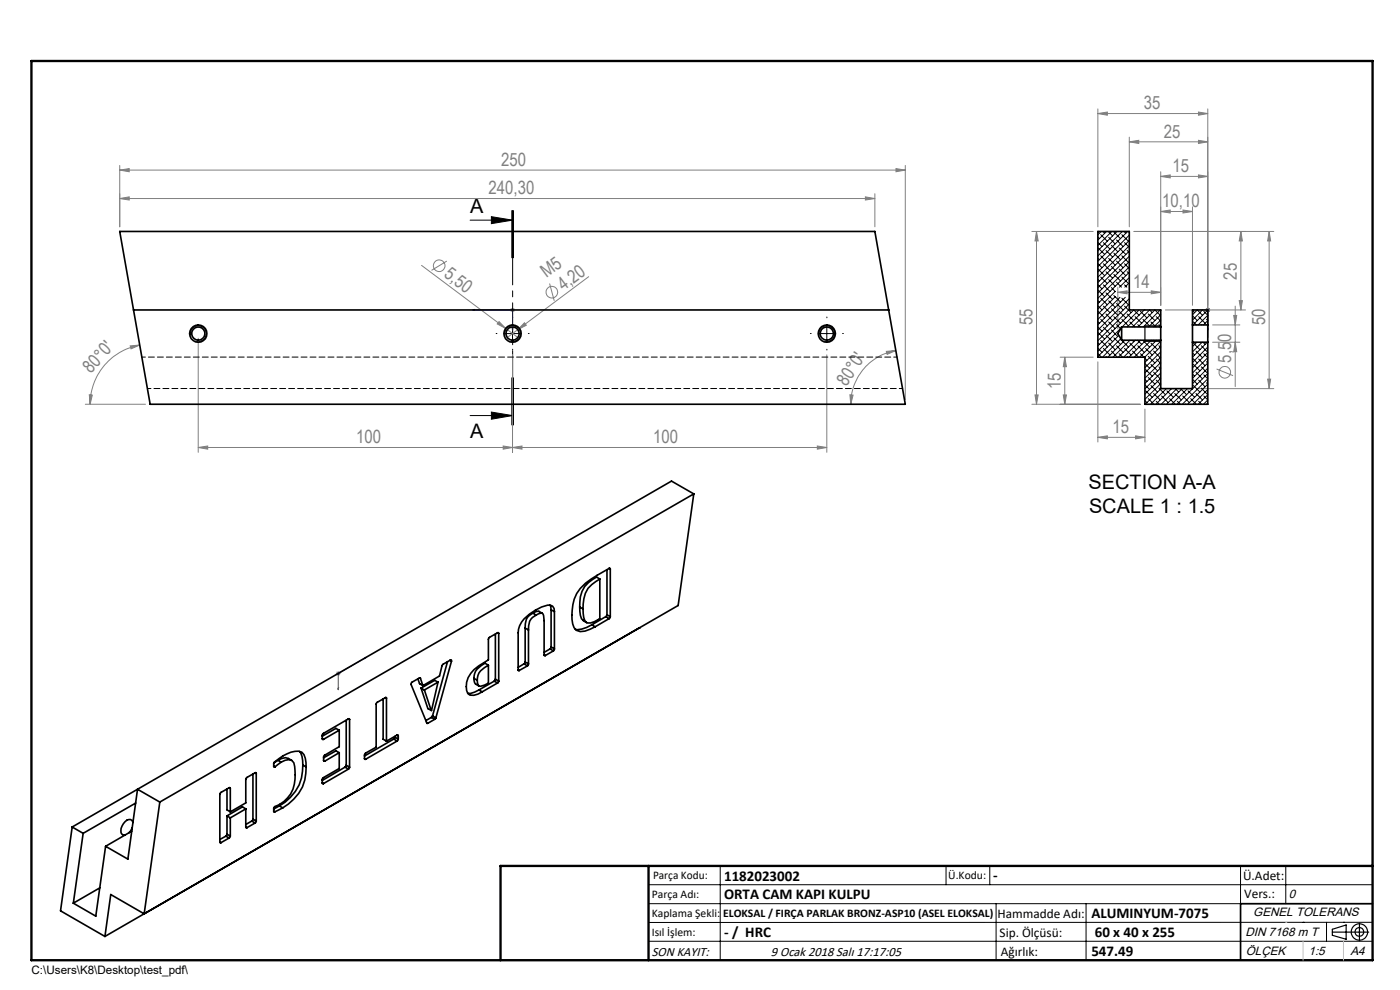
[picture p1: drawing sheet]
<svg xmlns="http://www.w3.org/2000/svg" width="297mm" height="210mm" viewBox="0 0 297 210" stroke-linecap="round" stroke-linejoin="round" font-family="sans-serif">
<g fill="none" stroke="#808080" stroke-width=".21">
<path d="M25.4 36.1l2-.3v.6zM25.4 35.1v13M25.4 36.1h166.7M190.1 35.8l2 .3-2 .3zM192.1 35.1v49.7M232.9 24.1l2-.3v.6zM232.9 23.1v25M232.9 24.1h23.3M239.6 30.1l2-.3v.6zM239.6 29.1v19M239.6 30.1h16.6M246.2 37.4l2-.3v.6z"/>
<path d="M246.2 36.4v28.4M246.2 37.4h10M254.2 29.8l2 .3-2 .3zM254.2 37.1l2 .3-2 .3zM254.2 23.8l2 .3-2 .3zM256.2 23.1v48.5M25.4 42.1l2-.3v.6zM25.4 42.1h160.2M89.4 56.3l17.9 13.4M94.8 55.4l-3.3 2M124.9 58.7l-17.3 12.9M183.6 41.8l2 .3-2 .3z"/>
<path d="M185.6 41.1v7M218.9 49.1h13M219.9 49.1l.3 2h-.6zM219.9 49.1v36.7M240.6 49.1h29.6M246.2 44.9l2-.4v.7zM246.2 44.9h6.8M251 44.5l2 .4-2 .3zM253 43.9v20.9M263.2 49.1l.4 2h-.7zM263.2 49.1v16.6M269.2 49.1l.4 2h-.7z"/>
<path d="M269.2 49.1v33.3M27.6 73.4l2-.2-1.8 .8zM29.6 73.2a12.7 12.7 0 0 0-10.5 12.6M42.1 71.7v24.2M105.9 68.2l1.4 1.5-1.8-1zM107.3 69.7l2.9 2.2M108.2 65.7h1M108.4 65.4l.7 .7M108.7 75.3v20.6M108.7 65.3v1M109.1 65.4l-.7 .7M111.3 68.5l.4 .5-1.8 .9z"/>
<path d="M116.6 60.1l1 3.7M175.4 75.3v20.6M188 74.5l2-.1-1.8 .8zM190 74.4a11.6 11.6 0 0 0-9.5 11.4M224.9 75.8h7M225.9 75.8l.3 2h-.6zM225.9 75.8v10M232.9 76.8v17M237.1 62l2-.3v.6zM237.1 61v8.8M237.1 62h9.1M244.2 61.7l2 .3-2 .3z"/>
<path d="M247.2 65.7h17M255.9 65.4l.7 .7M256.6 65.4l-.7 .7M257.2 68.9h5.8M257.2 72.6h5.8M258.1 78.3l3.5 1.4M261.7 66.9h.7l-.4 2zM262 72.6l.4 2h-.7zM262 64.9v17.1M262.9 63.8h.7l-.4 1.9zM18.1 85.8h12.8M18.9 83.7l.7 .1-.5 2z"/>
<path d="M42.1 94.9l2-.3v.7zM42.1 94.9h133.3M106.8 94.6l1.9 .3-1.9 .4zM108.7 94.9l2-.3v.7zM173.4 94.6l2 .3-2 .4zM180.3 83.7l.7 .1-.5 2zM218.9 85.8h23M219.6 83.8h.6l-.3 2zM225.6 83.8h.6l-.3 2zM232.9 92.8l2-.3v.6zM232.9 92.8h10M240.9 92.5l2 .3-2 .3z"/>
<path d="M242.9 86.8v7M254 82.4h16.2M268.9 80.4h.7l-.4 2zM71.3 142.9h.9M71.4 142.5l.7 .7M71.8 142.4v1M72.1 142.5l-.7 .7"/>
<circle cx="93.2" cy="56.4" r="1.23"/>
<circle cx="117.1" cy="62" r="1.24"/>
<circle cx="259.8" cy="79" r="1.24"/>
</g>
<g fill="none" stroke="#000" stroke-width=".21">
<path d="M99.7 46.7h9M104.2 46l4.5 .7-4.5 .7zM108.6 44.7v10M108.8 44.7v10M108.9 44.7v10M40.5 71.2a1.67 1.67 0 0 1 1.5-2.1 1.67 1.67 0 0 1 1.7 1.8 1.67 1.67 0 0 1-2.1 1.5M107.1 70.8h3.3M107.1 71.2a1.67 1.67 0 0 1 1.5-2.1 1.67 1.67 0 0 1 1.8 1.8 1.67 1.67 0 0 1-2.1 1.5M108.7 69.1v3.3M173.7 70.8h3.4M173.8 71.2a1.66 1.66 0 0 1 1.5-2.1 1.66 1.66 0 0 1 1.7 1.8 1.66 1.66 0 0 1-2 1.5M175.4 69.1v3.3"/>
<path d="M242.9 69.1h3.3M242.9 72.4h3.3M99.7 88.2h9M104.2 87.4l4.5 .8-4.5 .7zM108.6 80.1v10M108.8 80.1v10M108.9 80.1v10zM137.6 187.7h153.6M137.6 191.7h153.6M137.6 199.7h153.6M152.8 183.7v20M200.7 183.7v4"/>
<path d="M210 183.7v4M211.3 191.7v12M230.4 191.7v12M263.2 183.7v20M272.8 183.7v8M276.4 195.6h.1M281.4 195.6v4.1M285 195.6h.1M291.2 195.6l-153.6 .1"/>
</g>
<g fill="none" stroke="#000" stroke-width=".25">
<path d="M242.9 69.1v3.3M282.6 197.7h7.8M282.6 197.1l3-.9v3l-3-.8zM288.4 195.8v3.8M106.2 203.7h185"/>
<circle cx="288.4" cy="197.7" r="1.74"/>
<circle cx="288.4" cy="197.7" r=".93"/>
</g>
<path d="M100.3 65.7l.4-.1v.3zM100.3 65.7h8.4v4.3M108.6 69.6h.2l-.1 .4zM256.2 70v-.4v.4M256.2 65.6v.3zM256.2 65.7h.1M256.2 65.7v4.3M77.4 139.5l.4-.1-.4 .3zM77.8 139.4l-6 3.5v3.4M71.7 146l.1-.1v.4z" fill="none" stroke="#00f" stroke-width=".21"/>
<path d="M105.4 70.7h-.1M108.8 74.1v.1M108.8 67.4v-.2M112.1 70.7h.2M172.1 70.7h-.2M175.4 74.1v.1M175.4 67.4v-.2M178.8 70.7h.1" fill="none" stroke="#000" stroke-width=".21" stroke-dasharray="15.2 1.3 1.3 1.3"/>
<path d="M108.8 44.7v45.4" fill="none" stroke="#000" stroke-width=".21" stroke-dasharray="6.3 1.3 1.3 1.3" stroke-dashoffset=".8"/>
<path d="M291.2 191.7h-28v12" fill="none" stroke="#000" stroke-width=".35"/>
<path d="M6.7 12.9h284.5v190.8h-284.5zM137.6 183.7v20M291.2 183.7h-185v20" fill="none" stroke="#000" stroke-width=".5"/>
<path d="M276.4 199.7v4M285 199.7v4" fill="none" stroke="#c0c0c0" stroke-width=".21"/>
<path d="M272.8 195.6h.1" fill="none" stroke="#c0c0c0" stroke-width=".25"/>
<path d="M104.2 46l4.5 .7-4.5 .7zM104.2 87.4l4.5 .8-4.5 .7z" fill="#000"/>
<g fill="#00f">
<path d="M108.6 69.6l.1 .4 .1-.4zM100.3 65.7l.4 .2v-.3z"/>
<path d="M256.2 69.6v.4zM256.2 65.6v.3zM256.2 69.6v.4zM256.2 65.6v.3zM71.7 146l.1-.1v.4zM77.4 139.5l.4-.1-.4 .3z"/>
</g>
<g fill="#808080">
<path d="M105.9 68.2l1.4 1.5-1.8-1z"/>
<path d="M111.3 68.5l.4 .5-1.8 .9z"/>
<path d="M25.4 36.1l2-.3v.6zM190.1 35.8l2 .3-2 .3z"/>
<path d="M246.2 37.4l2-.3v.6zM254.2 37.1l2 .3-2 .3z"/>
<path d="M232.9 24.1l2-.3v.6zM254.2 23.8l2 .3-2 .3zM246.2 44.9l2-.4v.7zM251 44.5l2 .4-2 .3z"/>
<path d="M239.6 30.1l2-.3v.6zM254.2 29.8l2 .3-2 .3z"/>
<path d="M237.1 62l2-.3v.6zM244.2 61.7l2 .3-2 .3z"/>
<path d="M25.4 42.1l2-.3v.6zM183.6 41.8l2 .3-2 .3zM42.1 94.9l2-.3v.7zM106.8 94.6l1.9 .3-1.9 .4zM108.7 94.9l2-.3v.7zM173.4 94.6l2 .3-2 .4z"/>
<path d="M240.9 92.5l2 .3-2 .3zM232.9 92.8l2-.3v.6z"/>
<path d="M27.6 73.4l2-.2-1.8 .8zM18.9 83.7l.7 .1-.5 2z"/>
<path d="M188 74.5l2-.1-1.8 .8zM180.3 83.7l.7 .1-.5 2z"/>
<path d="M225.6 83.8h.6l-.3 2zM225.9 75.8l.3 2h-.6zM219.6 83.8h.6l-.3 2zM219.9 49.1l.3 2h-.6zM268.9 80.4h.7l-.4 2zM269.2 49.1l.4 2h-.7z"/>
<path d="M261.7 66.9h.7l-.4 2zM262 72.6l.4 2h-.7z"/>
<path d="M263.2 49.1l.4 2h-.7zM262.9 63.8h.7l-.4 1.9z"/>
</g>
<g fill="none" stroke="#000" stroke-width=".35">
<path d="M25.4 49.1h160.2l6.5 36.7h-160.2zM28.3 65.7h160.2M237.9 69.3v2.9M237.9 69.3h8.3M237.9 69.3l-.8 1.5 .8 1.4M237.9 72.2h8.3M246.2 69.3v2.9M246.2 69.3v-3.6h-6.6v-16.6h-6.7v26.7h10v10h13.3v-13.2M246.2 72.2v10.2h6.8v-9.8M253 68.9v3.7M253 68.9v-3.2h3.2v3.2M253 72.6h3.2"/>
<path d="M253 68.9h3.2M256.2 68.9v3.7M147.2 104.8l-3.3 23.6-121.6 70.2M147.2 104.8l-113.3 65.3M147.2 104.8l-4.7-2.7-113.3 65.3M105.1 134.5v9.6M105.6 134.2l-2 1.2v4.6a10.3 10.3 0 0 0-4.3 3.7 4.1 4.1 0 0 0-.1 3.4l.5 .4h.8l.9-.3 .9-.5M105.6 134.2l.2 .2M105.8 134.4v10.1M111.4 133.2v7.2M111.4 133.2l.7 .4M112.1 133.6v7.2"/>
<path d="M113 130.1a2.78 2.78 0 0 0-1.6 3.1M113 130.1l.7 .4M113.7 130.5a2.79 2.79 0 0 0-1.6 3.1M113.7 130.5a1.16 1.16 0 0 1 1.5-.2l.2 1.3v7.3M114.3 129.7a1.39 1.39 0 0 0-1.3 .4M114.3 129.7l.7 .4M115.4 138.9l.3 .2M116.6 128.4l.2 .2 .1 .8M116.7 137.6l-1.3 .8M116.7 137.6l.7 .5M116.9 137.2l-.2 .4M116.9 129.4v7.8"/>
<path d="M116.9 129.4l.7 .3M116.9 137.2l.7 .4M117.4 138.1l-1.7 1M117.6 137.6l-.2 .5M117.6 129.7l-.1-.6-.3-.5-.5-.2a9 9 0 0 0-6.5 4.3l-.3 1.5v7.9M117.6 129.7v7.9M123 128.8a3.4 3.4 0 0 0 .8 2.8l.6 .5M123 128.8l.7 .4M125.6 132.5a4.6 4.6 0 0 1-3.6 .9M125.6 132.5l.7 .5M127.2 122.8l-.7-.4a6 6 0 0 0-3.5 6.4M127.2 122.8v8.5a4.6 4.6 0 0 1-2.6 .8 3.4 3.4 0 0 1-.9-2.9"/>
<path d="M127.2 122.8a5.6 5.6 0 0 0-3.5 5.3v1.1M128.5 130.8l-2.9 1.7M128.5 130.8l.7 .4M128.8 130.4l-.3 .4M128.8 120.9v9.5M128.8 130.4l.7 .4M129.2 120.6a21.2 21.2 0 0 0-6.1 4.2 9.5 9.5 0 0 0-1.3 8.3l.4 .6a4.3 4.3 0 0 0 4.1-.7M129.2 120.6l.2-.1 .1 .2M129.2 131.2l-2.9 1.8M129.2 120.6l.3 .1M129.5 130.8l-.3 .4M129.5 120.7v10.1"/>
<path d="M135.5 133.2h.1M63.5 159.4a4 4 0 0 1 .7 2.9M68.4 156.7l.2 .1M72 154.9v3.5l-3.2 1.8-.1 .3v.8M72 159.7v3.3l-3.5 2-.1 1.1M72 159.7l-3.1 1.8M72 154.9l-3.4 1.9M72 159.7l-.7-.4-2.6 1.5M72 154.9l-.7-.4-2.9 1.7M73.4 152.8v9.5M73.9 152.5h.2l.1 .1M73.9 152.5l-5.4 3.1-.1 1.1"/>
<path d="M73.9 152.5l.3 .1M74.2 152.6v10.1M81.3 148.2v8.6l.7 .4M81.8 148l.2 .1M81.8 148l-1.8 1-.2 .3v9.2l-2.3 1.3-.2 .3v.8M82 148.1v9.1M83.5 156.8l-6.2 3.6M83.5 156.8l.7 .4M83.8 156.4l-.3 .4M83.8 156.2v.2M83.8 156.4l.7 .4M84.2 155.9l.3 .2"/>
<path d="M84.2 155.9l-2.2 1.3M84.2 157.2l-6.7 3.9M84.5 156.8l-.3 .4M84.5 156.1v.7M88.7 144l.3 1 .7 .4M89 143.8l.2 .1M89.2 143.9l-.2-.1-1.6 .9-.2 .4 3.4 8.3h.2M89.2 143.9l.5 1.5M89.3 146l1.5 4.3 .7 .4M89.3 146l.7 .4M90 146.4l1.5 4.3M90.5 153.3l.3 .1"/>
<path d="M91.5 152.2l-1.2 .7M91.5 152.2l.8 .4M91.8 151.9l-.3 .3M91.8 151.9l.7 .4M92.3 152.6l-1.5 .8M92.5 152.3l-.2 .3M92.9 144.7l-.7-.4-2.9 1.7M92.9 144.7l-2.9 1.7M92.9 144.7l-1.4 6M94.9 140.4l-3.1 11.5M95.5 140l.3 .3M95.8 140.3v-.3h-.2l-1.8 1.1-.6 2.3-3.5 2"/>
<path d="M95.8 140.3l-3.3 12M100.5 143.9a1.45 1.45 0 0 0 1.1 1.6M100.5 143.9l.7 .4M101.6 146.4l-1.8 .7h-.6M101.6 146.4l.7 .3M103.6 141.1l-.7-.4a3.7 3.7 0 0 0-2.3 2.7l-.1 .5M103.6 141.1v3.8l-1.7 .7a1.02 1.02 0 0 1-.7-1.3M103.6 141.1a3.5 3.5 0 0 0-2.3 2.7l-.1 .5M104.8 144.5l-3.2 1.9M104.8 144.5l.8 .4M105.1 144.1l-.3 .4M105.1 144.1l.7 .4"/>
<path d="M105.6 144.9l-3.3 1.8M105.8 144.5l-.2 .4M109.9 142.1l.1 .2 .1-.1M109.9 142.1l.2 .1M111.2 140.8l-1.3 .8M111.2 140.8l.7 .4M111.4 140.4l-.2 .4M111.4 140.4l.7 .4M111.9 141.2l-1.8 1M112.1 140.8l-.2 .4M15.3 175.4l2.3 1.4M15.3 175.4l-2.5 17.8 9.5 5.4"/>
<path d="M17.6 176.8l-2 14.8M22.4 179.5l-2.1 14.8-4.7-2.7M27.9 176.3l-5.5 3.2M28 175.6l-.7 1.1M28.2 174.5a.69 .69 0 0 0-.9-.7 2.62 2.62 0 0 0-1.6 2.9l.2 .3 .6 .2M28.8 170.3l-11.2 6.5M29.2 167.4l-2.1 14.8-4.7-2.7M29.2 167.4l4.7 2.7M29.2 167.4l-13.9 8M33.9 170.1l-3.3 23.7-7.1-4-1.2 8.8M46.6 178.6l.3 .1M47.9 177.4l-1.3 .7"/>
<path d="M47.9 177.4l.7 .4M48.2 176.9l-.3 .5M48.2 167.4v4.4l.7 .4M48.2 173.1v3.8M48.2 173.1l.7 .4M48.2 176.9l.7 .5M48.6 167.1l.3 .1M48.6 167.1l-1.8 1-.2 .3v10.2M48.6 177.8l-1.7 .9M48.9 177.4l-.3 .4M48.9 167.2v5M48.9 173.5v3.9"/>
<path d="M52.1 175.4l.1 .2h.2M52.1 171.6v3.8M52.1 171.6l-3.2 1.9M52.1 171.6l-.7-.4-3.2 1.9M52.1 175.4l.3 .2M53.4 174.2l-1.3 .7M53.4 174.2l.7 .4M53.7 173.8l-.3 .4M53.7 164.2v9.6M53.7 173.8l.7 .4M54.1 163.9l-1.8 1.1-.2 .3v5l-3.2 1.9M54.1 163.9h.2l.1 .2"/>
<path d="M54.1 174.6l-1.7 1M54.1 163.9l.3 .2M54.4 174.2l-.3 .4M54.4 164.1v10.1M58.1 172.1v.2l.2-.1M58.1 162.5l.2 .2M58.1 172.1l.2 .1M58.3 162.7h-.2v-.9a8.4 8.4 0 0 1 4.5-2.4 1.64 1.64 0 0 1 2.2 1.5l.1 1.8M58.9 161.3a2.17 2.17 0 0 1 3 0M58.9 161.3l-.8 .6M58.9 161.3l.8 .4M59.3 170.9l-1.2 .7"/>
<path d="M59.3 170.9l.7 .5M59.7 161.7a1.75 1.75 0 0 1 2.6 .1l.2 .8a7.8 7.8 0 0 1-2.2 7.4l-2.1 1.2-.1 .9M59.7 161.7l-1.4 1M60 171.4l-1.7 .8M64.2 162.3a9.2 9.2 0 0 1-4.9 8.6M64.2 162.3l.7 .4M64.9 162.7a9.2 9.2 0 0 1-4.9 8.7M68.4 166.1l.2 .1M68.7 161.3l.2 .2M73.2 162.7l-4.8 2.9M73.2 162.7l.7 .5M73.4 162.3l-.2 .4"/>
<path d="M73.4 162.3l.8 .4M73.9 163.2l-5.3 3M74.2 162.7l-.3 .5M77.3 160.9l.2 .2M21.2 188.3l-5.6 3.3"/>
<circle cx="42.1" cy="70.8" r="1.41"/>
<circle cx="42.1" cy="70.8" r="1.84"/>
<circle cx="108.7" cy="70.8" r="1.41"/>
<circle cx="108.7" cy="70.8" r="1.83"/>
<circle cx="175.4" cy="70.8" r="1.41"/>
<circle cx="175.4" cy="70.8" r="1.83"/>
</g>
<path d="M30.1 75.7h160.2M31.3 82.4h160.2" fill="none" stroke="#000" stroke-width=".21" stroke-dasharray="1.3 .6" stroke-dashoffset=".5"/>
<g fill="none" stroke="#000" stroke-width=".21">
<path d="M232.9 59.3l.3 .3M232.9 55.9l.9 .9M232.9 54.8l.3 .3M232.9 51.4l.9 .9M232.9 50.3l.3 .3M232.9 57.1l1.5 1.4M232.9 52.6l1.5 1.4M233.5 58.8l1.4 1.3M233.5 54.2l1.4 1.5M233.5 49.8l1.4 1.4M233.6 49.1l-.7 .7M234 49.1l.4 .4"/>
<path d="M234.1 55.9l1.4 1.5M234.1 51.5l1.4 1.3M234.6 57.6l1.4 1.4M234.6 53.1l1.4 1.4M234.7 49.1l-1.8 1.8M235.1 49.1l.9 1M235.2 59.3l1.4 1.4M235.2 54.8l1.4 1.4M235.2 50.3l1.4 1.4M235.8 56.5l1.3 1.4M235.8 52l1.3 1.4M235.9 49.1l-3 3"/>
<path d="M236.3 49.2l1.4 1.4M236.3 58.2l1.4 1.4M236.3 53.7l1.4 1.4M236.9 50.9l1.4 1.4M236.9 59.9l1 1M236.9 55.4l1.4 1.4M237 49.1l-4.1 4.1M237.4 57.1l1.4 1.4M237.4 52.6l1.4 1.4M238 58.8l1.4 1.3M238 54.2l1.4 1.5M238 49.8l1.4 1.4"/>
<path d="M238.1 49.1l-5.2 5.2M238.4 49.1l.4 .4M238.5 55.9l1.1 1.1M238.5 51.5l1.1 .9M239.1 53.1l.5 .5M239.1 57.6l.4 .4M239.2 49.1l-6.3 6.3M239.5 57.8l-6.6 6.6M239.5 58.9l-2 2M239.6 49.9l-6.7 6.6M239.6 51l-6.7 6.7M239.6 52.1l-6.7 6.7"/>
<path d="M239.6 53.3l-6.7 6.6M239.6 54.4l-6.7 6.6M239.6 55.5l-6.7 6.7M239.6 56.6l-6.7 6.7M232.9 73.9l.9 .8M232.9 72.7l.3 .4M232.9 69.4l.9 .9M232.9 68.3l.3 .3M232.9 64.9l.9 .8M232.9 63.8l.3 .3M232.9 60.4l.9 .9M232.9 75l.8 .8"/>
<path d="M232.9 70.5l1.5 1.4M232.9 66l1.5 1.4M232.9 61.6l1.5 1.4M233.5 72.2l1.4 1.4M233.5 67.7l1.4 1.4M233.5 63.2l1.4 1.5M234.1 73.9l1.4 1.4M234.1 69.4l1.4 1.4M234.1 64.9l1.4 1.4M234.1 60.4l1.4 1.4M234.6 75.6l.2 .2M234.6 71.1l1.4 1.4"/>
<path d="M234.6 66.6l1.4 1.4M234.6 62.1l1.4 1.4M235.2 72.8l1.4 1.4M235.2 68.3l1.4 1.4M235.2 63.8l1.4 1.4M235.8 74.5l1.2 1.3M235.8 70l1.3 1.4M235.8 65.5l1.3 1.4M235.8 61l.8 .9M236.3 71.6l1.4 1.5M236.3 67.2l1.4 1.4M236.3 62.7l.3 .3"/>
<path d="M236.6 61.8l-3.7 3.7M236.6 62.9l-3.7 3.7M236.7 63.1l1 1M236.9 73.3l1.4 1.4M236.9 68.9l.8 .8M236.9 64.4l1.4 1.3M237.3 71.1l-4.4 4.5M237.4 75l.8 .8M237.4 66l1.4 1.4M237.6 63.1l-4.7 4.7M237.8 71.9l-3.9 3.9M237.8 69.6l-4.9 4.9"/>
<path d="M238 72.2l1.4 1.4M238 67.7l1.4 1.4M238 63.2l1.4 1.5M238.5 73.9l1.5 1.4M238.5 64.9l1.5 1.4M238.5 60.4l.5 .5M238.6 72.2l-3.6 3.6M238.7 63.1l-5.8 5.8M239.1 75.6l.2 .2M239.1 66.6l1.4 1.4M239.5 60.1l-.9 .8M239.6 63.4l-6.7 6.6"/>
<path d="M239.6 64.5l-6.7 6.6M239.6 65.6l-6.7 6.7M239.7 72.8l1.4 1.4M239.7 68.3l1 1M239.7 72.2l-3.6 3.6M240.2 72.2l.3 .3M240.2 74.5l1.3 1.3M240.8 67.2l1.4 1.4M240.8 72.2l-3.6 3.6M241.3 72.2l.9 .9M241.4 73.3l1.3 1.4M241.4 68.9l.5 .4"/>
<path d="M241.7 66.9l-1.2-1.2-7.6 7.7M241.7 65.7l-3.6 3.6M241.9 75l.8 .8M241.9 66l1.4 1.4M242 72.2l-3.6 3.6M242.5 72.2l1.4 1.4M242.5 67.7l1.4 1.4M242.7 65.7h.1M242.7 65.7l-3.6 3.6M242.9 77.1l1 1M242.9 76l.4 .4M243 78.4l1.4 1.4"/>
<path d="M243 73.9l1.4 1.4M243.1 72.2l-3.6 3.6M243.6 75.6l1.4 1.4M243.6 66.6l1.4 1.4M244.2 77.3l1.4 1.4M244.2 72.8l1.4 1.4M244.2 68.3l1.1 1M244.2 72.2l-3.6 3.6M244.4 66.3l-.5-.6-3.6 3.6M244.7 72.2l.3 .3M244.7 78.9l1.4 1.5M244.7 74.5l1.4 1.4"/>
<path d="M245.3 76.2l.9 .9M245.3 67.2l.9 .9M245.4 72.2l-3.6 3.6M245.8 72.2l.4 .4M245.9 77.8l.3 .4M245.9 73.3l.3 .4M245.9 68.9l.3 .3M246.1 66.9l-1.1-1.2-3.6 3.6M246.1 65.7l-3.6 3.6M246.2 73.5l-3.3 3.4M246.2 66.8l-2.5 2.5M246.2 67.9l-1.4 1.4"/>
<path d="M246.2 69l-.3 .3M246.2 72.4l-3.3 3.4M246.2 74.6l-3.3 3.4M246.2 75.8l-3.3 3.3M246.2 76.9l-3.3 3.3M246.2 78l-3.3 3.3M246.2 79.1l-3.3 3.4M253 66.8l1-1.1 1.1 1.2M253 67l1 1M253 65.9l.4 .4M253 79.3l.4 .5M253 76l1 1"/>
<path d="M253 74.9l.4 .4M253.2 68.3l.6 .6M253.2 77.3l1.4 1.4M253.2 72.8l1.4 1.4M253.7 78.9l1.4 1.5M253.7 74.5l1.4 1.4M253.9 72.6l-.9 .9M254.3 67.2l1.4 1.4M254.3 76.2l1.4 1.4M254.8 68.9h.1M254.8 73.3l1.4 1.4-3.2 3.3M254.8 77.8l1.4 1.4-6.5 6.6"/>
<path d="M255 72.6l-2 2M255.1 65.7l-2.1 2.2M255.2 72.6l.5 .5M255.4 66l.8 .9-2 2M255.4 75l.8 .9-3.2 3.2M255.4 79.5l.8 .9-5.4 5.4M255.9 67.7l.3 .3-.9 .9M255.9 76.7l.3 .3-3.2 3.2M256.1 72.6l-3.1 3.2M256.2 65.7l-3.1 3.2M256.2 73.6l-3.2 3.3M256.2 78.1l-3.2 3.3"/>
<path d="M242.9 85l.4 .4M242.9 81.6l1 1M242.9 80.5l.4 .4M243 82.9l1.4 1.4M243.6 84.6l1.2 1.2M243.6 80.1l1.4 1.4M244.2 81.8l1.4 1.4M244.7 83.5l1.4 1.3M245.3 85.1l.6 .7M245.3 80.6l.9 1M245.9 82.3l1.4 1.4M246.2 80.2l-3.3 3.4"/>
<path d="M246.2 81.4l-3.3 3.3M246.3 82.4l-3.3 3.4M246.4 84l1.4 1.4M247 85.7l.1 .1M247.4 82.4l-3.3 3.4M247.5 82.9l1.4 1.4M248.1 84.6l1.2 1.2M248.2 82.4l.2 .2M248.5 82.4l-3.3 3.4M249.2 83.5l1.4 1.3M249.3 82.4l.7 .8M249.7 82.4l-3.4 3.4"/>
<path d="M249.8 85.1l.6 .7M250.4 82.4l1.3 1.3M250.8 82.4l-3.3 3.4M250.9 84l1.4 1.4M251.5 85.7v.1M251.9 82.4l-3.3 3.4M252 82.9l1.4 1.4M252.6 84.6l1.2 1.2M252.7 82.4l.2 .2M253 80.5l1 1M253.2 81.8l1.4 1.4M253.7 83.5l1.4 1.3"/>
<path d="M254.3 85.1l.6 .7M254.3 80.6l1.4 1.4M254.8 82.3l1.4 1.4-2 2.1M255.4 84l.8 .8-.9 1M255.9 81.2l.3 .3-4.2 4.3M255.9 85.7l.1 .1M256.2 82.6l-3.1 3.2"/>
</g>
<g font-size="4.2">
<text x="99.8" y="45.3">A</text>
<text x="99.8" y="92.9">A</text>
<text x="230.9" y="103.6">SECTION A-A</text>
<text x="231" y="108.9">SCALE 1 : 1.5</text>
</g>
<g font-size="3.9" fill="#808080">
<text x="242.7" y="23.2">35</text>
<text x="246.9" y="29.2">25</text>
<text x="106.3" y="35.2">250</text>
<text x="103.7" y="41.2">240,30</text>
<text x="248.8" y="36.5">15</text>
<text x="246.6" y="44">10,10</text>
<text x="94" y="58.6" transform="rotate(37 94 58.6)">5,50</text>
<text x="115.9" y="59" transform="rotate(-37 115.9 59)">M5</text>
<text x="262.4" y="59.3" transform="rotate(-90 262.4 59.3)">25</text>
<text x="119.5" y="61.8" transform="rotate(-37 119.5 61.8)">4,20</text>
<text x="240.4" y="61.1">14</text>
<text x="219" y="69" transform="rotate(-90 219 69)">55</text>
<text x="268.4" y="69" transform="rotate(-90 268.4 69)">50</text>
<text x="261.2" y="76.9" transform="rotate(-90 261.2 76.9)">5,50</text>
<text x="19.3" y="79.4" transform="rotate(-48 19.3 79.4)">80°0'</text>
<text x="179.6" y="82.1" transform="rotate(-57 179.6 82.1)">80°0'</text>
<text x="225" y="82.5" transform="rotate(-90 225 82.5)">15</text>
<text x="75.6" y="94">100</text>
<text x="138.6" y="94">100</text>
<text x="236" y="91.9">15</text>
</g>
<g font-size="3.2">
<text x="153.6" y="186.8">1182023002</text>
<text x="153.6" y="190.8">ORTA CAM KAPI KULPU</text>
<text x="210.7" y="186.6">-</text>
<text x="231.5" y="194.8">ALUMINYUM-7075</text>
<text x="153.6" y="198.8">- / HRC</text>
<text x="231.5" y="202.8">547.49</text>
<text x="232.2" y="198.7">60 x 40 x 255</text>
</g>
<g font-size="2.8">
<text x="263.7" y="186.7">Ü.Adet:</text>
<text x="263.9" y="190.5">Vers.:</text>
<text x="211.6" y="194.8">Hammadde Adı:</text>
<text x="138.3" y="202.8">SON KAYIT:</text>
<text x="163.6" y="202.8">9 Ocak 2018 Salı 17:17:05</text>
<text x="212.1" y="198.7">Sip. Ölçüsü:</text>
<text x="212.3" y="202.7">Ağırlık:</text>
</g>
<g font-size="2.6">
<text x="273.4" y="190.4">0</text>
<text x="265.9" y="194.4">GENEL TOLERANS</text>
<text x="264.2" y="198.5">DIN 7168 m T</text>
<text x="264.3" y="202.6">ÖLÇEK</text>
<text x="277.6" y="202.6">1:5</text>
<text x="286.5" y="202.6">A4</text>
</g>
<g font-size="2.5">
<text x="138.3" y="190.5">Parça Adı:</text>
<text x="138.5" y="186.5">Parça Kodu:</text>
<text x="201.2" y="186.5">Ü.Kodu:</text>
<text x="138.3" y="194.5">Kaplama Şekli:</text>
<text x="153.4" y="194.5">ELOKSAL / FIRÇA PARLAK BRONZ-ASP10 (ASEL ELOKSAL)</text>
<text x="138.3" y="198.6">Isıl İşlem:</text>
<text x="6.7" y="206.7">C:\Users\K8\Desktop\test_pdf\</text>
</g>
</svg>
